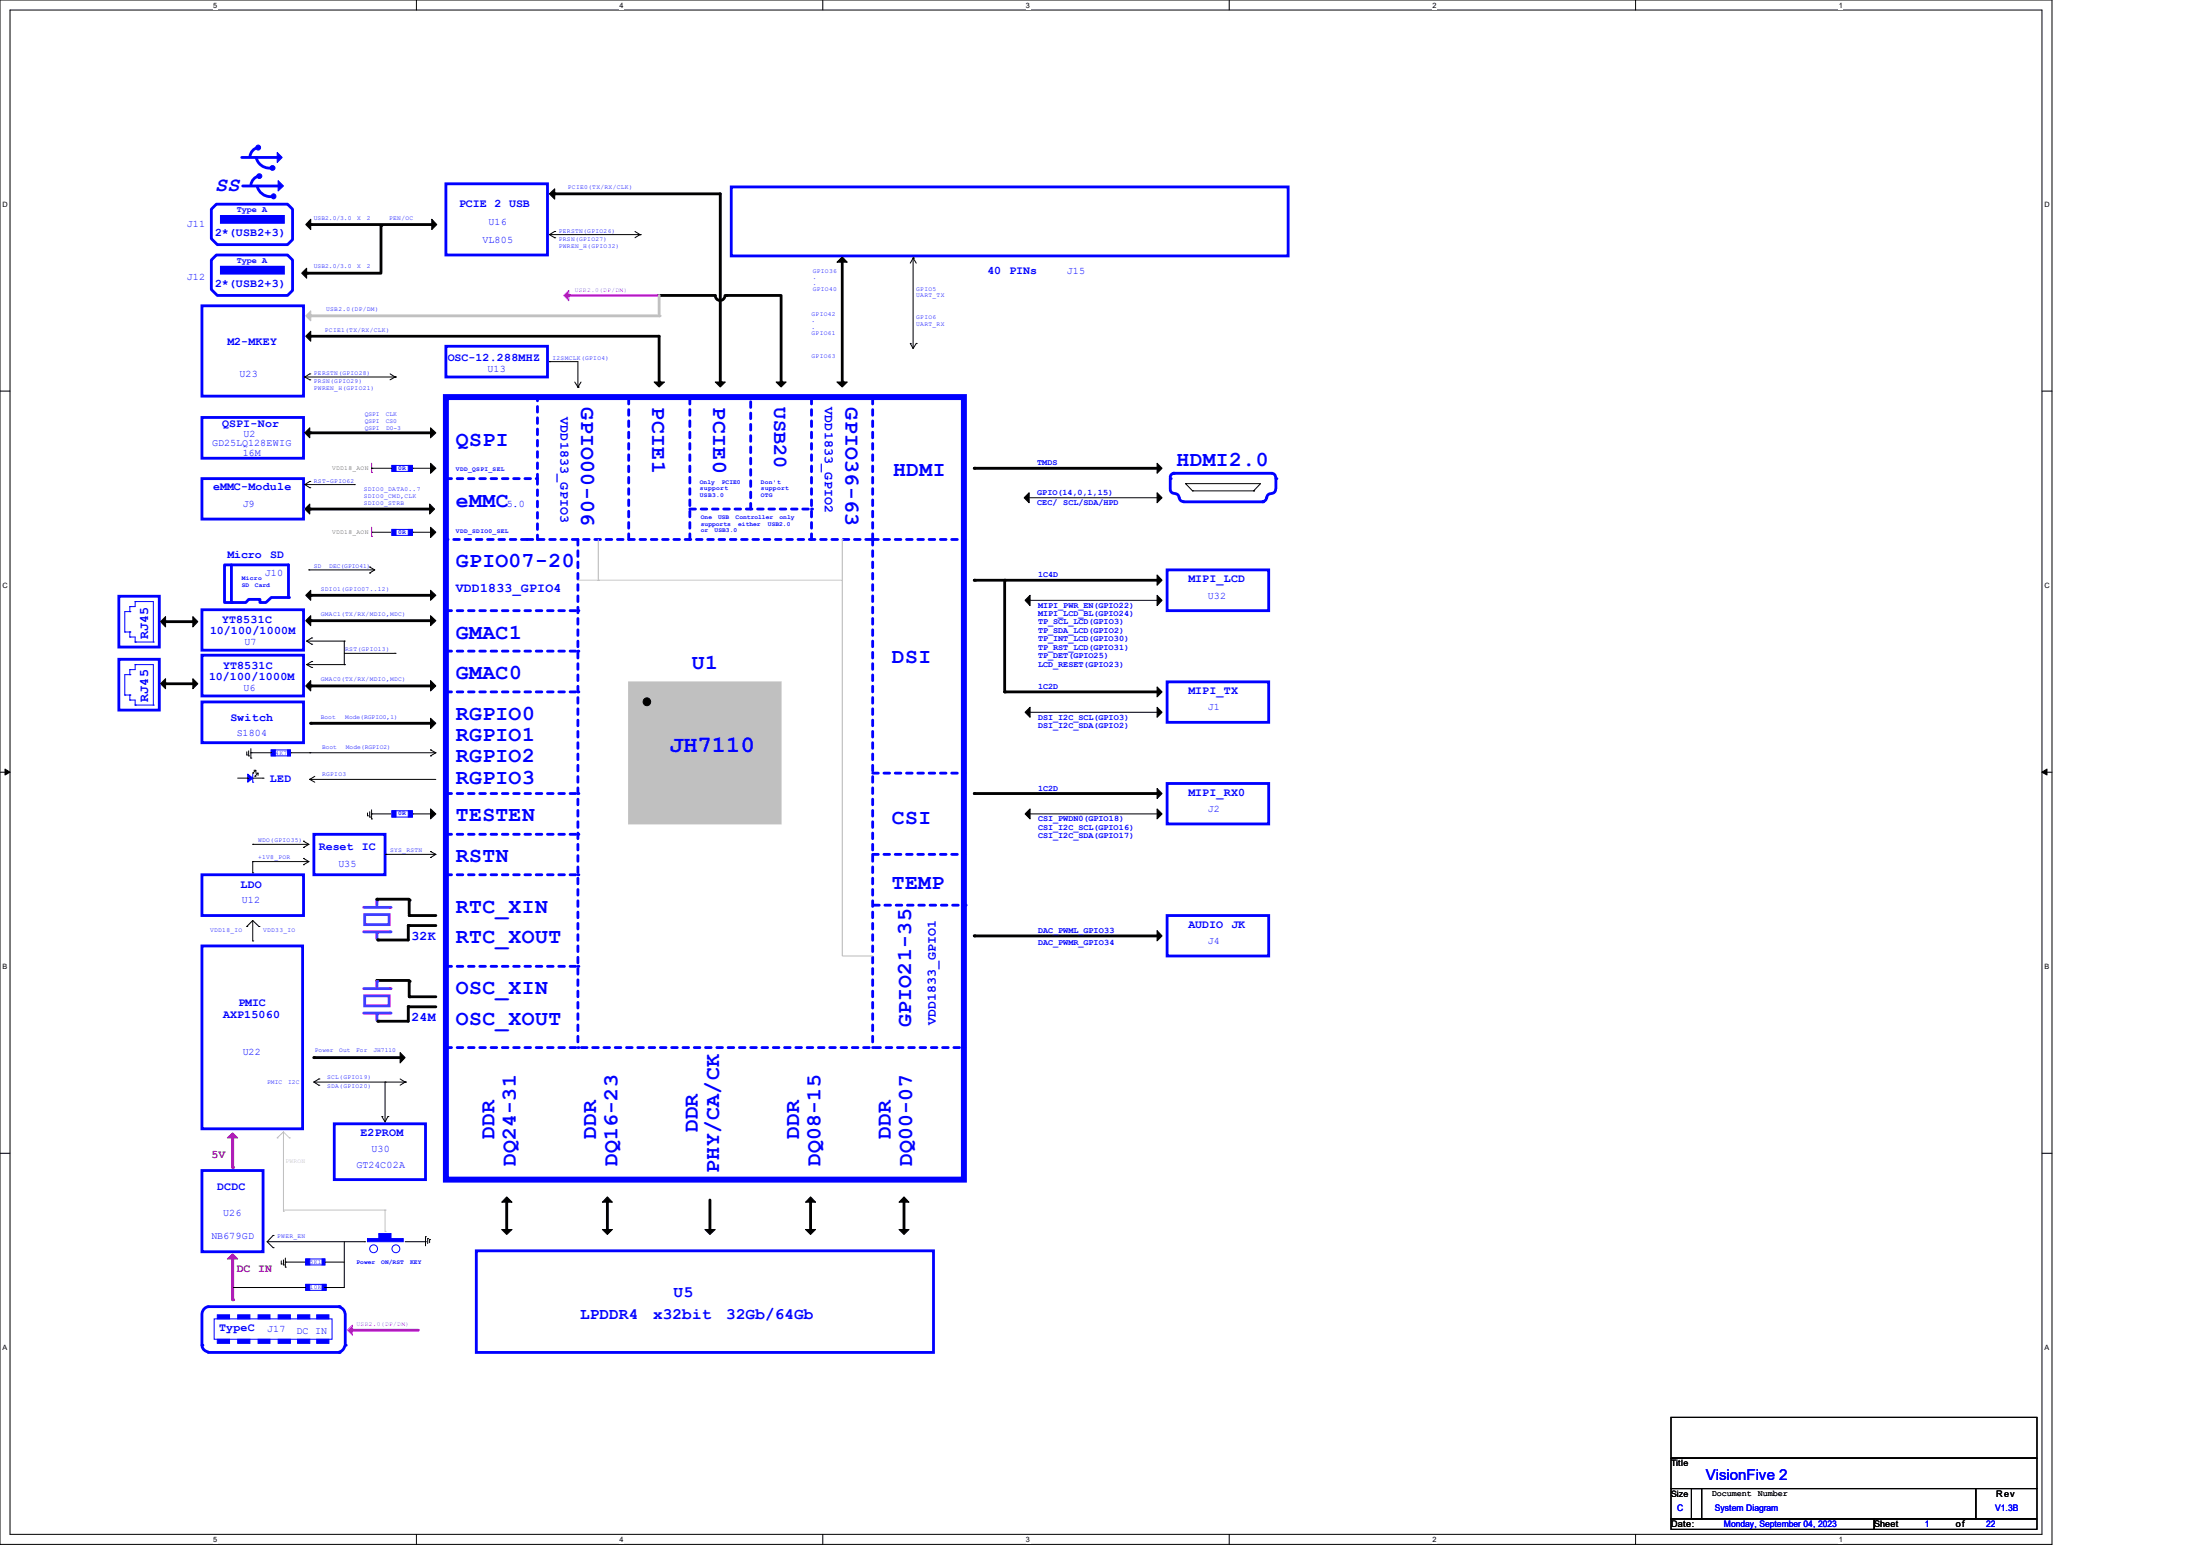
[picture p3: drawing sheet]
<svg xmlns="http://www.w3.org/2000/svg" width="297mm" height="210mm" viewBox="0 0 297 210" stroke-linecap="round" stroke-linejoin="round" font-family="sans-serif">
<path d="M0 0h277v208.4h-277zM1.4 1.4h274.3v205.7h-274.3z" fill="none" stroke="#000" stroke-width=".14"/>
<g fill="#fff">
<path d="M28.8 .1h.5v1.1h-.5z"/>
<path d="M28.8 207.2h.5v1.1h-.5z"/>
</g>
<path d="M56.2 0v1.4M56.2 207.1v1.3" fill="none" stroke="#000" stroke-width=".14"/>
<g fill="#fff">
<path d="M83.7 .1h.5v1.1h-.5z"/>
<path d="M83.7 207.2h.5v1.1h-.5z"/>
</g>
<path d="M111.1 0v1.4M111.1 207.1v1.3" fill="none" stroke="#000" stroke-width=".14"/>
<g fill="#fff">
<path d="M138.5 .1h.6v1.1h-.6z"/>
<path d="M138.5 207.2h.6v1.1h-.6z"/>
</g>
<path d="M165.9 0v1.4M165.9 207.1v1.3" fill="none" stroke="#000" stroke-width=".14"/>
<g fill="#fff">
<path d="M193.4 .1h.5v1.1h-.5z"/>
<path d="M193.4 207.2h.5v1.1h-.5z"/>
</g>
<path d="M220.8 0v1.4M220.8 207.1v1.3" fill="none" stroke="#000" stroke-width=".14"/>
<g fill="#fff">
<path d="M248.2 .1h.6v1.1h-.6z"/>
<path d="M248.2 207.2h.6v1.1h-.6z"/>
<path d="M.3 27.1h.8v1.1h-.8z"/>
<path d="M276 27.1h.7v1.1h-.7z"/>
<path d="M.3 78.5h.8v1.1h-.8z"/>
<path d="M276 78.5h.7v1.1h-.7z"/>
</g>
<path d="M0 52.8h1.4M275.7 52.8h1.3" fill="none" stroke="#000" stroke-width=".14"/>
<g fill="#fff">
<path d="M.3 129.9h.7v1.1h-.7z"/>
<path d="M276 129.9h.6v1.1h-.6z"/>
</g>
<path d="M0 104.2h1.4M275.7 104.2h1.3" fill="none" stroke="#000" stroke-width=".14"/>
<path d="M.7 103.8l.7 .4-.7 .4zM275.7 104.2l.7-.4v.8z" fill="#000" stroke="#000" stroke-width=".14"/>
<g fill="#fff">
<path d="M.3 181.4h.7v1.1h-.7z"/>
<path d="M276 181.4h.6v1.1h-.6z"/>
</g>
<path d="M0 155.7h1.4M275.7 155.7h1.3" fill="none" stroke="#000" stroke-width=".14"/>
<path d="M93.1 68.7h16.5" fill="none" stroke="#00f" stroke-width=".38" stroke-dasharray=".8"/>
<circle cx="109.6" cy="68.7" r=".19" fill="#00f" stroke-dasharray=".8"/>
<circle cx="88.3" cy="95.4" r=".67" fill="#400000" stroke="#400000" stroke-width=".14"/>
<path d="M64.3 168.8h61.7v13.7h-61.7z" fill="none" stroke="#00f" stroke-width=".38"/>
<path d="M72.6 64.6v8.2" fill="none" stroke="#00f" stroke-width=".38" stroke-dasharray=".8"/>
<circle cx="72.6" cy="72.8" r=".19" fill="#00f" stroke-dasharray=".8"/>
<path d="M60.2 64.6h12.4v-11M84.9 72.8v-19.2" fill="none" stroke="#00f" stroke-width=".38" stroke-dasharray=".8"/>
<circle cx="84.9" cy="53.6" r=".19" fill="#00f" stroke-dasharray=".8"/>
<path d="M60.2 53.6h69.9v105.6h-69.9z" fill="none" stroke="#00f" stroke-width=".8"/>
<path d="M93.1 72.8v-19.2" fill="none" stroke="#00f" stroke-width=".38" stroke-dasharray=".8"/>
<circle cx="93.1" cy="53.6" r=".19" fill="#00f" stroke-dasharray=".8"/>
<path d="M109.6 72.8v-19.2" fill="none" stroke="#00f" stroke-width=".38" stroke-dasharray=".8"/>
<circle cx="109.6" cy="53.6" r=".19" fill="#00f" stroke-dasharray=".8"/>
<path d="M101.3 68.7v-15.1" fill="none" stroke="#00f" stroke-width=".38" stroke-dasharray=".8"/>
<circle cx="101.3" cy="53.6" r=".19" fill="#00f" stroke-dasharray=".8"/>
<path d="M60.2 82.4h17.8" fill="none" stroke="#00f" stroke-width=".38" stroke-dasharray=".8"/>
<circle cx="78" cy="82.4" r=".19" fill="#00f" stroke-dasharray=".8"/>
<path d="M78 72.8v68.6" fill="none" stroke="#00f" stroke-width=".38" stroke-dasharray=".8"/>
<circle cx="78" cy="141.4" r=".19" fill="#00f" stroke-dasharray=".8"/>
<path d="M117.8 72.8v-19.2" fill="none" stroke="#00f" stroke-width=".38" stroke-dasharray=".8"/>
<circle cx="117.8" cy="53.6" r=".19" fill="#00f" stroke-dasharray=".8"/>
<path d="M60.2 87.9h17.8" fill="none" stroke="#00f" stroke-width=".38" stroke-dasharray=".8"/>
<circle cx="78" cy="87.9" r=".19" fill="#00f" stroke-dasharray=".8"/>
<path d="M71.2 72.8h-11" fill="none" stroke="#00f" stroke-width=".38" stroke-dasharray=".8"/>
<circle cx="60.2" cy="72.8" r=".19" fill="#00f" stroke-dasharray=".8"/>
<path d="M60.2 93.4h17.8" fill="none" stroke="#00f" stroke-width=".38" stroke-dasharray=".8"/>
<circle cx="78" cy="93.4" r=".19" fill="#00f" stroke-dasharray=".8"/>
<path d="M60.2 118.1h17.8" fill="none" stroke="#00f" stroke-width=".38" stroke-dasharray=".8"/>
<circle cx="78" cy="118.1" r=".19" fill="#00f" stroke-dasharray=".8"/>
<path d="M60.2 107.1h17.8" fill="none" stroke="#00f" stroke-width=".38" stroke-dasharray=".8"/>
<circle cx="78" cy="107.1" r=".19" fill="#00f" stroke-dasharray=".8"/>
<path d="M117.8 72.8h12.3" fill="none" stroke="#00f" stroke-width=".38" stroke-dasharray=".8"/>
<circle cx="130.1" cy="72.8" r=".19" fill="#00f" stroke-dasharray=".8"/>
<path d="M60.2 112.6h17.8" fill="none" stroke="#00f" stroke-width=".38" stroke-dasharray=".8"/>
<circle cx="78" cy="112.6" r=".19" fill="#00f" stroke-dasharray=".8"/>
<path d="M117.8 72.8v68.6" fill="none" stroke="#00f" stroke-width=".38" stroke-dasharray=".8"/>
<circle cx="117.8" cy="141.4" r=".19" fill="#00f" stroke-dasharray=".8"/>
<path d="M71.2 72.8h46.6" fill="none" stroke="#00f" stroke-width=".38" stroke-dasharray=".8"/>
<circle cx="117.8" cy="72.8" r=".19" fill="#00f" stroke-dasharray=".8"/>
<path d="M60.2 130.4h17.8" fill="none" stroke="#00f" stroke-width=".38" stroke-dasharray=".8"/>
<circle cx="78" cy="130.4" r=".19" fill="#00f" stroke-dasharray=".8"/>
<path d="M117.8 115.3h12.3" fill="none" stroke="#00f" stroke-width=".38" stroke-dasharray=".8"/>
<circle cx="130.1" cy="115.3" r=".19" fill="#00f" stroke-dasharray=".8"/>
<path d="M60.2 141.4h69.9" fill="none" stroke="#00f" stroke-width=".38" stroke-dasharray=".8"/>
<circle cx="130.1" cy="141.4" r=".19" fill="#00f" stroke-dasharray=".8"/>
<path d="M117.9 122.2h12.4" fill="none" stroke="#00f" stroke-width=".38" stroke-dasharray=".8"/>
<circle cx="130.3" cy="122.2" r=".19" fill="#00f" stroke-dasharray=".8"/>
<path d="M117.8 104.4h12.3" fill="none" stroke="#00f" stroke-width=".38" stroke-dasharray=".8"/>
<circle cx="130.1" cy="104.4" r=".19" fill="#00f" stroke-dasharray=".8"/>
<path d="M78 78.3h35.7v50.7h4.1M80.8 78.3h.1M80.8 72.8v5.5M113.7 72.8h.1M113.7 72.8v5.5" fill="none" stroke="#c0c0c0" stroke-width=".14"/>
<path d="M84.9 92h20.6v19.2h-20.6z" fill-rule="evenodd" fill="#c0c0c0" stroke="#c0c0c0" stroke-width=".14"/>
<g fill="#000" stroke="#000" stroke-width=".14">
<path d="M41.8 57.7v1.4l-.7-.7z" fill-rule="evenodd"/>
<path d="M58.1 57.7l.7 .7-.7 .7z" fill-rule="evenodd"/>
<path d="M88.3 51.6h1.4l-.7 .6z" fill-rule="evenodd"/>
<path d="M96.6 51.6h1.3l-.7 .6z" fill-rule="evenodd"/>
<path d="M104.8 51.6h1.3l-.6 .6z" fill-rule="evenodd"/>
<path d="M113 51.6h1.4l-.7 .6z" fill-rule="evenodd"/>
<path d="M41.1 68.7l.7-.7v1.4z" fill-rule="evenodd"/>
<path d="M42 79.7v1.3l-.7-.7z" fill-rule="evenodd"/>
<path d="M58 68l.7 .7-.7 .7z" fill-rule="evenodd"/>
<path d="M58.1 62.5l.7 .7-.7 .7z" fill-rule="evenodd"/>
<path d="M58.1 71.2l.7 .6-.7 .8z" fill-rule="evenodd"/>
<path d="M58.1 79.7l.7 .6-.7 .7z" fill-rule="evenodd"/>
<path d="M42 83.1v1.4l-.7-.7z" fill-rule="evenodd"/>
<path d="M42 91.9v1.4l-.7-.7z" fill-rule="evenodd"/>
<path d="M58.1 83.1l.7 .7-.7 .7z" fill-rule="evenodd"/>
<path d="M58.1 91.9l.7 .7-.7 .7z" fill-rule="evenodd"/>
<path d="M58.1 96.9l.7 .7-.7 .7z" fill-rule="evenodd"/>
<path d="M58.1 109.2l.7 .7-.7 .6z" fill-rule="evenodd"/>
<path d="M68.4 161.5l.7 .8h-1.4z" fill-rule="evenodd"/>
<path d="M67.7 165.9h1.4l-.7 .7z" fill-rule="evenodd"/>
<path d="M81.3 165.9h1.4l-.7 .7z" fill-rule="evenodd"/>
<path d="M82 161.5l.7 .8h-1.4z" fill-rule="evenodd"/>
<path d="M95.2 165.9h1.4l-.8 .7z" fill-rule="evenodd"/>
<path d="M109.4 161.5l.7 .8h-1.3z" fill-rule="evenodd"/>
<path d="M108.8 165.9h1.3l-.7 .7z" fill-rule="evenodd"/>
<path d="M122 161.5l.7 .8h-1.3z" fill-rule="evenodd"/>
<path d="M121.4 165.9h1.3l-.7 .7z" fill-rule="evenodd"/>
<circle cx="87.3" cy="94.7" r=".52"/>
</g>
<g fill="none" stroke="#000" stroke-width=".38">
<path d="M97.2 26.2v25.4M105.5 39.9v11.7M113.7 35.2v16.4M41.8 58.4h16.3M89 45.4v6.2M41.8 68.7h16.2M42 80.3h16.1M42 83.8h16.1M42 92.6h16.1M42 97.6h16.1M55.2 123.6h3.6M68.4 162v4.1"/>
<path d="M82 162v4.1M95.8 162v4.1M109.4 162v4.1M122 162v4.1"/>
</g>
<g fill="#000">
<circle cx="41.8" cy="58.4" r=".19"/>
<circle cx="89" cy="51.6" r=".19"/>
<circle cx="97.2" cy="51.6" r=".19"/>
<circle cx="105.5" cy="51.6" r=".19"/>
<circle cx="113.7" cy="51.6" r=".19"/>
<circle cx="41.8" cy="68.7" r=".19"/>
<circle cx="42" cy="80.3" r=".19"/>
<circle cx="42" cy="97.6" r=".19"/>
<circle cx="42" cy="92.6" r=".19"/>
<circle cx="42" cy="83.8" r=".19"/>
<circle cx="55.2" cy="123.6" r=".19"/>
<circle cx="68.4" cy="166.1" r=".19"/>
<circle cx="82" cy="166.1" r=".19"/>
<circle cx="95.8" cy="166.1" r=".19"/>
<circle cx="109.4" cy="166.1" r=".19"/>
<circle cx="122" cy="166.1" r=".19"/>
</g>
<path d="M27.3 56.3h13.7v5.5h-13.7zM27.3 64.6h13.7v5.5h-13.7zM27.3 82.3h13.7v5.5h-13.7zM27.3 88.4h13.7v5.5h-13.7zM27.3 94.7h13.7v5.5h-13.7z" fill="none" stroke="#00f" stroke-width=".38"/>
<g fill="#00f" stroke="#00f" stroke-width=".14">
<path d="M55.1 62.8h.6v.8h-.6z" fill-rule="evenodd"/>
<path d="M52.9 62.8h.6v.8h-.6z" fill-rule="evenodd"/>
<path d="M55.1 71.5h.6v.8h-.6z" fill-rule="evenodd"/>
<path d="M52.9 71.5h.6v.8h-.6z" fill-rule="evenodd"/>
<path d="M33.4 104.5l.7 .5-.7 .6z" fill-rule="evenodd"/>
<path d="M55.1 109.4h.6v.9h-.6z" fill-rule="evenodd"/>
<path d="M52.9 109.4h.6v.9h-.6z" fill-rule="evenodd"/>
</g>
<g fill="none" stroke="#000" stroke-width=".14">
<path d="M41.1 65.4l.7 .4M41.1 65.4h6.7M41.8 65h.1M41.8 65.8h.1M41.8 65l-.7 .4M47.8 65.4h.1M50.2 63.2h.1M50.2 71.8h.1M50.2 63.2h2.7M50.2 71.8h2.7M55.7 63.2h.1M55.7 71.8h.1"/>
<path d="M55.7 63.2h2.4M55.7 71.8h2.4M32.1 105h1.3M33.4 105h.1M34.1 104.4h.1M34.1 105h1.4M34.3 104h.2v.2M34.4 104.8h.1M34.5 104.4h.3v.2M34.5 104l-.4 .4M34.8 104.4l-.4 .4M35.5 105h.1"/>
<path d="M41.8 101.6h.1M41.8 105.2h.1M41.8 101.6h17M41.8 105.2h17M41.8 105.2l.7 .4M42.5 104.8l-.7 .4M49.6 110.1h.1M49.6 109.7v.4M49.9 110.3h.1M49.9 109.6v.7M50.2 109.9h.1M50.2 110.5h.1"/>
<path d="M50.2 109.9h2.7M50.2 109.3v1.2M55.7 109.9h.1M55.7 109.9h2.4M58.1 101.2h.1M58.1 102h.1M58.1 101.2l.7 .4M58.8 101.6l-.7 .4"/>
</g>
<path d="M52.9 62.8h2.8v.8h-2.8zM52.9 71.5h2.8v.8h-2.8zM34.1 105.6h.1M34.1 104.5v1.1M52.9 109.4h2.8v.9h-2.8z" fill="none" stroke="#00f" stroke-width=".14"/>
<path d="M50.2 63.8h.1M50.2 72.4h.1M50.2 62.5v1.3M50.2 71.2v1.2" fill="none" stroke="#f00" stroke-width=".14"/>
<path d="M49.1 122.5h3.6M49.2 123.4h3.3v1.4h-3.3z" fill="none" stroke="#8000ff" stroke-width=".38"/>
<circle cx="52.7" cy="122.5" r=".19" fill="#8000ff"/>
<path d="M50.9 121.5v.7" fill="none" stroke="#8000ff" stroke-width=".38"/>
<circle cx="50.9" cy="121.5" r=".19" fill="#8000ff"/>
<path d="M50.9 125.9v.8" fill="none" stroke="#8000ff" stroke-width=".38"/>
<circle cx="50.9" cy="125.9" r=".19" fill="#8000ff"/>
<path d="M55.1 124.9h3.7M55.2 121.5v1.9" fill="none" stroke="#000" stroke-width=".38"/>
<g fill="#000">
<circle cx="55.1" cy="124.9" r=".19"/>
<circle cx="55.2" cy="121.5" r=".19"/>
</g>
<path d="M49.1 125.8h3.6" fill="none" stroke="#8000ff" stroke-width=".38"/>
<circle cx="52.7" cy="125.8" r=".19" fill="#8000ff"/>
<path d="M50.9 121.4h4.3M51 126.9h4.1M55.1 135.9h3.7" fill="none" stroke="#000" stroke-width=".38"/>
<g fill="#000">
<circle cx="50.9" cy="121.4" r=".19"/>
<circle cx="51" cy="126.9" r=".19"/>
<circle cx="55.1" cy="135.9" r=".19"/>
</g>
<path d="M49.1 136.7h3.6" fill="none" stroke="#8000ff" stroke-width=".38"/>
<circle cx="52.7" cy="136.7" r=".19" fill="#8000ff"/>
<path d="M49.1 133.4h3.6" fill="none" stroke="#8000ff" stroke-width=".38"/>
<circle cx="52.7" cy="133.4" r=".19" fill="#8000ff"/>
<path d="M55.1 124.9v2" fill="none" stroke="#000" stroke-width=".38"/>
<circle cx="55.1" cy="124.9" r=".19" fill="#000"/>
<path d="M50.9 136.9v.8" fill="none" stroke="#8000ff" stroke-width=".38"/>
<circle cx="50.9" cy="136.9" r=".19" fill="#8000ff"/>
<path d="M50.9 132.3h4.3M55.1 135.9v1.9M55.2 134.5h3.6M55.2 132.5v1.9" fill="none" stroke="#000" stroke-width=".38"/>
<g fill="#000">
<circle cx="50.9" cy="132.3" r=".19"/>
<circle cx="55.1" cy="135.9" r=".19"/>
<circle cx="55.2" cy="134.5" r=".19"/>
<circle cx="55.2" cy="132.5" r=".19"/>
</g>
<path d="M49.2 134.4h3.3v1.4h-3.3zM50.9 132.5v.7" fill="none" stroke="#8000ff" stroke-width=".38"/>
<circle cx="50.9" cy="132.5" r=".19" fill="#8000ff"/>
<path d="M41.8 45.4h47.2M51 137.8h4.1M42.4 142.7h11.6" fill="none" stroke="#000" stroke-width=".38"/>
<g fill="#000">
<circle cx="41.8" cy="45.4" r=".19"/>
<circle cx="51" cy="137.8" r=".19"/>
<circle cx="42.4" cy="142.7" r=".19"/>
</g>
<path d="M27.3 41.3h13.7v12.2h-13.7zM27.3 118.1h13.7v5.5h-13.7zM42.4 112.6h9.6v5.5h-9.6zM27.3 127.7h13.6v24.7h-13.6z" fill="none" stroke="#00f" stroke-width=".38"/>
<g fill="none" stroke="#000" stroke-width=".14">
<path d="M41.4 86.5l.7 .5M41.4 86.5h5.1M41.4 89.7l.7 .4M41.4 89.7h5.1M42.1 86.1h.1M42.1 87h.1M42.1 89.3h.1M42.1 90.1h.1M42.1 86.1l-.7 .4M42.1 89.3l-.7 .4M46.5 86.5h.1M46.5 89.7h.1"/>
<path d="M46.5 86.5v3.2M46.5 88.2h6.8M53.3 88.2h.1M34.1 116.3h.1M34.1 117.8h.1M34.1 116.3v1.5M34.1 116.3h7.6M41 115.9h.1M41 116.7h.1M41 115.9l.7 .4M41.7 116.3l-.7 .4M52.1 115.3h.1"/>
<path d="M52.1 115.3h6.7M58.1 114.9h.1M58.1 115.7h.1M58.1 114.9l.7 .4M58.8 115.3l-.7 .4M33.3 125.1h.1M34.1 127h.1M34.1 124.2v2.8M34.1 124.2l-.8 .9M34.1 124.2l.9 .9M35 125.1h.1M42.4 146l.7 .5"/>
<path d="M42.4 146h12.3M43.1 145.6h.1M43.1 146.5h.1M43.1 145.6l-.7 .4M54 145.6l.7 .4M54.7 146h.1M54.7 146l-.7 .5"/>
</g>
<g fill="#000" stroke="#000" stroke-width=".14">
<path d="M42 44.7v1.4l-.7-.7z" fill-rule="evenodd"/>
<path d="M54 142.1l.7 .6-.7 .8z" fill-rule="evenodd"/>
</g>
<path d="M42 42.6h47" fill="none" stroke="#c0c0c0" stroke-width=".38"/>
<circle cx="42" cy="42.6" r=".19" fill="#c0c0c0"/>
<path d="M42 42v1.3l-.7-.7z" fill-rule="evenodd" fill="#c0c0c0" stroke="#c0c0c0" stroke-width=".14"/>
<path d="M76.8 39.9h12.2" fill="none" stroke="#f0f" stroke-width=".38"/>
<circle cx="76.8" cy="39.9" r=".19" fill="#f0f"/>
<path d="M89 39.9h7.6a.66 .66 0 0 0 .6 .7 .66 .66 0 0 0 .7-.7M98 39.9h7.3" fill="none" stroke="#000" stroke-width=".38"/>
<g fill="#000">
<circle cx="89" cy="39.9" r=".19"/>
<circle cx="98" cy="39.9" r=".19"/>
</g>
<path d="M89 39.9v2.7" fill="none" stroke="#c0c0c0" stroke-width=".38"/>
<circle cx="89" cy="42.6" r=".19" fill="#c0c0c0"/>
<g fill="none" stroke="#000" stroke-width=".14">
<path d="M74.2 31.7l.7 .4M74.2 31.7h12.2M74.9 31.2h.1M74.9 32.1h.1M74.9 31.2l-.7 .5M85.7 31.2l.7 .5M86.4 31.7h.1M86.4 31.7l-.7 .4M123.3 34.8h.1M123.3 34.8v12.2M123.3 34.8l.4 .7M123.3 34.8l-.4 .7"/>
<path d="M41.1 50.9l.7 .4M41.1 50.9h12.2M41.8 50.5h.1M41.8 51.3h.1M41.8 50.5l-.7 .4M52.7 50.5l.6 .4M53.3 50.9h.1M53.3 50.9l-.6 .4M74.2 48.8h.1M74.2 48.8h3.8v3.4M77.6 51.6l.4 .6M78 52.2h.1"/>
<path d="M78.4 51.6l-.4 .6M122.9 46.4h.1M122.9 46.4l.4 .6M123.7 46.4h.1M123.7 46.4l-.4 .6M41.7 76.9h.1M41.7 76.9h8.9M49.9 76.5h.1M49.9 77.3h.1M49.9 76.5l.7 .4M50.6 76.9l-.7 .4M34.1 114h.1"/>
<path d="M34.1 114h7.6M41 113.5h.1M41 114.4h.1M41 113.5l.7 .5M41.7 114l-.7 .4"/>
</g>
<path d="M60.2 24.8h13.7v9.6h-13.7zM98.7 25.2h75.2v9.3h-75.2zM60.2 46.7h13.7v4.2h-13.7zM158 66.1a.53 .53 0 0 0 .5 .5M158.7 66.6a.53 .53 0 0 1 .5 .6M159.8 67.7h10.7M171.6 66.6a.53 .53 0 0 0-.6 .6" fill="none" stroke="#00f" stroke-width=".38"/>
<path d="M41.4 36.9h10M42 30.3h16.3M51.4 30.4v6.3M74.9 26.2h22.3" fill="none" stroke="#000" stroke-width=".38"/>
<g fill="#000">
<circle cx="41.4" cy="36.9" r=".19"/>
<circle cx="42" cy="30.3" r=".19"/>
<circle cx="51.4" cy="30.4" r=".19"/>
<circle cx="74.9" cy="26.2" r=".19"/>
</g>
<g fill="#000" stroke="#000" stroke-width=".14">
<path d="M40.7 36.9l.7-.7v1.3z" fill-rule="evenodd"/>
<path d="M42 29.6v1.4l-.7-.7z" fill-rule="evenodd"/>
<path d="M58.3 29.6l.7 .7-.7 .7z" fill-rule="evenodd"/>
<path d="M74.2 26.2l.7-.7v1.4z" fill-rule="evenodd"/>
<path d="M113 35.4l.7-.7 .7 .7z" fill-rule="evenodd"/>
</g>
<circle cx="170.5" cy="67.7" r=".19" fill="#00f"/>
<path d="M161 66.3h8.2M169.2 66.3h.1" fill="none" stroke="#000" stroke-width=".14"/>
<path d="M158 64.6v1.4M171 67.2l-.1 .2-.4 .3" fill="none" stroke="#00f" stroke-width=".38"/>
<circle cx="158" cy="64.6" r=".19" fill="#00f"/>
<path d="M158.5 63.9a.53 .53 0 0 0-.5 .5M171.7 63.9a.53 .53 0 0 1 .5 .5M172.2 66.1l-.1 .2-.4 .3M172.3 64.6v1.4" fill="none" stroke="#00f" stroke-width=".38"/>
<path d="M160.1 65.3h.1M160.1 65.3h10.1l-1 1M160.1 65.3l.9 1M161 66.3h.1M169.2 66.3h.1" fill="none" stroke="#000" stroke-width=".14"/>
<circle cx="172.3" cy="64.6" r=".19" fill="#00f"/>
<path d="M158.4 63.9h13.3" fill="none" stroke="#00f" stroke-width=".38"/>
<circle cx="158.4" cy="63.9" r=".19" fill="#00f"/>
<path d="M131.5 63.2h25M131.5 78.3h25M135.6 78.3v15.1h20.9M131.5 107.1h25M131.5 126.3h25" fill="none" stroke="#000" stroke-width=".38"/>
<g fill="#000">
<circle cx="131.5" cy="63.2" r=".19"/>
<circle cx="131.5" cy="78.3" r=".19"/>
<circle cx="135.6" cy="78.3" r=".19"/>
<circle cx="135.6" cy="93.4" r=".19"/>
<circle cx="131.5" cy="107.1" r=".19"/>
<circle cx="131.5" cy="126.3" r=".19"/>
</g>
<g fill="#000" stroke="#000" stroke-width=".14">
<path d="M138.9 66.5v1.4l-.6-.7z" fill-rule="evenodd"/>
<path d="M156.2 62.5l.7 .7-.7 .7z" fill-rule="evenodd"/>
<path d="M156.2 66.5l.7 .7-.7 .7z" fill-rule="evenodd"/>
<path d="M156.2 77.6l.7 .7-.7 .7z" fill-rule="evenodd"/>
<path d="M139.1 80.3v1.4l-.7-.7z" fill-rule="evenodd"/>
<path d="M139.1 95.5v1.3l-.7-.7z" fill-rule="evenodd"/>
<path d="M156.2 80.3l.7 .7-.7 .7z" fill-rule="evenodd"/>
<path d="M156.2 92.7l.7 .7-.7 .7z" fill-rule="evenodd"/>
<path d="M156.2 95.5l.7 .6-.7 .7z" fill-rule="evenodd"/>
<path d="M139.1 109.2v1.3l-.7-.6z" fill-rule="evenodd"/>
<path d="M156.2 106.4l.7 .7-.7 .7z" fill-rule="evenodd"/>
<path d="M156.2 109.2l.7 .7-.7 .6z" fill-rule="evenodd"/>
<path d="M156.2 125.6l.7 .7-.7 .7z" fill-rule="evenodd"/>
</g>
<path d="M157.6 76.9h13.7v5.5h-13.7zM159.2 67.2a.53 .53 0 0 0 .6 .5M157.6 92h13.7v5.5h-13.7zM157.6 105.7h13.7v5.5h-13.7zM157.6 123.6h13.7v5.4h-13.7zM27.3 158h8.2v11h-8.2zM45.1 151.7h12.3v7.5h-12.3z" fill="none" stroke="#00f" stroke-width=".38"/>
<g fill="none" stroke="#000" stroke-width=".14">
<path d="M138.6 67.2h.1M138.6 67.2h17.9M138.8 81h.1M138.8 96.1h.1M138.8 81h17.8M138.8 96.1h17.8M138.8 109.9h.1M138.8 109.9h17.8M51.6 150.7h.1M51.6 150.7l.4 .7M52 146h.1M52 146v5.4"/>
<path d="M52.4 150.7h.1M52.4 150.7l-.4 .7M36.1 167.6l.8 .8M36.1 167.6h13.1M36.9 166.8h.1M36.9 168.4h.1M36.9 166.8l-.8 .8M38 170.6h.1M38 170.2v.4M38.3 170.7h.1M38.3 170.1v.6M38.5 170.3h.1"/>
<path d="M38.5 171h.1M38.5 170.3h2.8M38.5 169.8v1.2M43.9 170.3h.1M43.9 170.3h2.6M49.2 167.6h.1"/>
</g>
<g fill="none" stroke="#00f" stroke-width=".14">
<path d="M41.3 169.9h2.6v.8h-2.6z"/>
<circle cx="50.4" cy="168.6" r=".53"/>
<circle cx="53.4" cy="168.6" r=".53"/>
</g>
<g fill="#00f" stroke="#00f" stroke-width=".14">
<path d="M49.6 167.2h4.8v.4h-4.8z" fill-rule="evenodd"/>
<path d="M51.1 166.5h1.7v.7h-1.7z" fill-rule="evenodd"/>
<path d="M43.5 169.9h.4v.8h-.4z" fill-rule="evenodd"/>
<path d="M41.3 169.9h.5v.8h-.5z" fill-rule="evenodd"/>
</g>
<path d="M37.4 153.6h.1M38.3 152.8v10.7M38.3 152.8l-.9 .8M38.3 152.8l.8 .8M39.1 153.6h.1M38.3 163.5h.1" fill="none" stroke="#c0c0c0" stroke-width=".14"/>
<path d="M30.7 169.9l.7-.7 .7 .7z" fill-rule="evenodd" fill="#f00" stroke="#f00" stroke-width=".14"/>
<path d="M31.4 169.8v5.6" fill="none" stroke="#f00" stroke-width=".38"/>
<circle cx="31.4" cy="175.4" r=".19" fill="#f00"/>
<path d="M30.7 153.6l.7-.7 .7 .7z" fill-rule="evenodd" fill="#f00" stroke="#f00" stroke-width=".14"/>
<path d="M31.4 153.5v4.1" fill="none" stroke="#f00" stroke-width=".38"/>
<circle cx="31.4" cy="157.6" r=".19" fill="#f00"/>
<path d="M31.5 173.8h.1M31.5 173.8h9.8M43.9 173.8h.1M46.5 167.6v6.2h-2.6M54.7 167.6h2.7M57.4 167.6h.1M57.4 166.9h.1M57.4 166.9v1.2M57.7 167.2h.1M57.7 167.2v.7M58 167.3h.1M58 167.3v.4" fill="none" stroke="#000" stroke-width=".14"/>
<path d="M38.3 163.3h13.7M52 163.3h.1M52 166.2h.1M52 163.3v2.9" fill="none" stroke="#c0c0c0" stroke-width=".14"/>
<g fill="#00f" stroke="#00f" stroke-width=".14">
<path d="M43.5 173.4h.5v.8h-.5z" fill-rule="evenodd"/>
<path d="M41.3 173.4h.5v.8h-.5z" fill-rule="evenodd"/>
</g>
<path d="M41.3 173.4h2.7v.8h-2.7z" fill="none" stroke="#00f" stroke-width=".14"/>
<path d="M28.1 176.4a1 1 0 0 0-.8 .8M45.8 176.4a1 1 0 0 1 .8 .8M46.6 177.3v4.3M46.5 181.7a1 1 0 0 1-.7 .8" fill="none" stroke="#00f" stroke-width=".38"/>
<circle cx="46.6" cy="181.6" r=".19" fill="#00f"/>
<path d="M27.3 177.3v4.3" fill="none" stroke="#00f" stroke-width=".38"/>
<circle cx="27.3" cy="181.6" r=".19" fill="#00f"/>
<path d="M28.1 176.4h17.7" fill="none" stroke="#00f" stroke-width=".38"/>
<circle cx="45.8" cy="176.4" r=".19" fill="#00f"/>
<path d="M28.1 182.5h17.7" fill="none" stroke="#00f" stroke-width=".38"/>
<circle cx="45.8" cy="182.5" r=".19" fill="#00f"/>
<path d="M30.3 76.2h8.6v4.4h-2.3l-.7 .7h-.8v-.4h-1.5l-.4 .4h-2.9zM16 80.5h5.5v6.8h-5.5zM16 89h5.5v6.8h-5.5zM27.3 181.7a1.01 1.01 0 0 0 .8 .8" fill="none" stroke="#00f" stroke-width=".38"/>
<g fill="none" stroke="#00f" stroke-width=".14">
<path d="M16.8 85.3h.1M16.8 93.8h.1M16.8 85.3h.7M16.8 93.8h.7M17.5 85.3h.1M17.5 86h.1M17.5 82.5h.1M17.5 81.9h.1M17.5 93.8h.1M17.5 94.5h.1M17.5 91.1h.1M17.5 90.4h.1"/>
<path d="M17.5 86h.7v.7M17.5 94.5h.7v.7M17.5 81.9v.6M17.5 85.3v.7M17.5 90.4v.7M17.5 93.8v.7M17.5 82.5h-.7v2.8M17.5 91.1h-.7v2.7M18.2 86.7h.1M18.2 81.2h.1M18.2 95.2h.1M18.2 89.7h.1"/>
<path d="M18.2 86.7h2.5M18.2 81.2h2.5v5.5M18.2 81.2v.7h-.7M18.2 89.7v.7h-.7M18.2 89.7h2.5v5.5M18.2 95.2h2.5M20.7 86.7h.1M20.7 95.2h.1M28.9 178h15.9v2.8h-15.9z"/>
</g>
<g fill="#00f" stroke="#00f" stroke-width=".14">
<path d="M29.3 177.5h1.7v.5h-1.7z" fill-rule="evenodd"/>
<path d="M42.8 177.5h1.6v.5h-1.6z" fill-rule="evenodd"/>
<path d="M40.2 177.5h1.6v.5h-1.6z" fill-rule="evenodd"/>
<path d="M32.1 177.5h1.6v.5h-1.6z" fill-rule="evenodd"/>
<path d="M34.8 177.5h1.6v.5h-1.6z" fill-rule="evenodd"/>
<path d="M37.5 177.5h1.7v.5h-1.7z" fill-rule="evenodd"/>
<path d="M29.3 180.8h1.7v.5h-1.7z" fill-rule="evenodd"/>
<path d="M42.8 180.8h1.6v.5h-1.6z" fill-rule="evenodd"/>
<path d="M40.2 180.8h1.6v.5h-1.6z" fill-rule="evenodd"/>
<path d="M32.1 180.8h1.6v.5h-1.6z" fill-rule="evenodd"/>
<path d="M34.8 180.8h1.6v.5h-1.6z" fill-rule="evenodd"/>
<path d="M37.5 180.8h1.7v.5h-1.7z" fill-rule="evenodd"/>
</g>
<path d="M22.2 92.3h4.1M22.2 83.9h4.1" fill="none" stroke="#000" stroke-width=".38"/>
<g fill="#000">
<circle cx="22.2" cy="92.3" r=".19"/>
<circle cx="22.2" cy="83.9" r=".19"/>
</g>
<g fill="#000" stroke="#000" stroke-width=".14">
<path d="M21.7 92.3l.7-.7v1.4z" fill-rule="evenodd"/>
<path d="M21.7 83.9l.7-.7v1.4z" fill-rule="evenodd"/>
<path d="M26 91.6l.7 .7-.7 .7z" fill-rule="evenodd"/>
<path d="M26 83.2l.7 .7-.7 .7z" fill-rule="evenodd"/>
</g>
<circle cx="38.9" cy="80.6" r=".19" fill="#00f"/>
<path d="M31.2 76.2v5.1" fill="none" stroke="#00f" stroke-width=".38"/>
<circle cx="31.2" cy="81.3" r=".19" fill="#00f"/>
<path d="M28.5 28.2l.7-.6h9.6l.7 .6v4.1l-.7 .7h-9.5l-.8-.8zM28.5 35.1l.7-.7h9.6l.7 .7v4.1l-.7 .7h-9.5l-.8-.8z" fill="none" stroke="#00f" stroke-width=".38"/>
<g fill="#00f" stroke="#00f" stroke-width=".38">
<path d="M29.9 29.2h8.4v.8h-8.4z" fill-rule="evenodd"/>
<path d="M29.9 36.1h8.4v.8h-8.4z" fill-rule="evenodd"/>
</g>
<path d="M47.6 179.5h8.9" fill="none" stroke="#f0f" stroke-width=".38"/>
<circle cx="47.6" cy="179.5" r=".19" fill="#f0f"/>
<path d="M47.6 178.9v1.3l-.7-.7z" fill-rule="evenodd" fill="#f0f" stroke="#f0f" stroke-width=".14"/>
<path d="M32.8 25.1h4.9" fill="none" stroke="#00f" stroke-width=".38"/>
<circle cx="37.7" cy="25.1" r=".19" fill="#00f"/>
<g fill="#00f" stroke="#00f" stroke-width=".14">
<path d="M37.5 24.4l.8 .7-.8 .7z" fill-rule="evenodd"/>
<circle cx="35" cy="23.8" r=".33"/>
<circle cx="36.9" cy="26.5" r=".33"/>
</g>
<path d="M32.6 21.3h4.9M34.7 25.1a1.84 1.84 0 0 0 2.2 1.4M34.9 23.7a1.41 1.41 0 0 0-1 1.2" fill="none" stroke="#00f" stroke-width=".38"/>
<circle cx="37.5" cy="21.3" r=".19" fill="#00f"/>
<g fill="#00f" stroke="#00f" stroke-width=".14">
<path d="M37.4 20.6l.7 .7-.7 .6z" fill-rule="evenodd"/>
<path d="M38.8 101.2h.4v.8h-.4z" fill-rule="evenodd"/>
<path d="M36.6 101.2h.6v.8h-.6z" fill-rule="evenodd"/>
<circle cx="36.8" cy="22.7" r=".33"/>
<circle cx="34.9" cy="19.9" r=".33"/>
</g>
<path d="M34.8 19.9a1.41 1.41 0 0 0-1 1.2M34.6 21.3a1.84 1.84 0 0 0 2.2 1.3" fill="none" stroke="#00f" stroke-width=".38"/>
<path d="M76.8 39.2v1.4l-.7-.7z" fill-rule="evenodd" fill="#f0f" stroke="#f0f" stroke-width=".14"/>
<g fill="none" stroke="#000" stroke-width=".14">
<path d="M33.3 101.9h.1M33.3 101.5v.4M33.6 102h.1M33.6 101.3v.7M33.9 101.6h.1M33.9 102.3h.1M33.9 101.6h2.7M33.9 101v1.3M39.2 101.6h.1M39.2 101.6h2.6M225.6 191.3h49.4v5.5h-49.4zM225.6 196.8h49.4v4.1h-49.4z"/>
<path d="M225.6 200.9h4.1v4.1h-4.1zM225.6 205h27.4v1.4h-27.4zM228.3 200.9h38.4v4.1h-38.4zM253 205h22v1.4h-22zM266.7 200.9h8.3v4.1h-8.3z"/>
</g>
<path d="M36.6 101.2h2.6v.8h-2.6z" fill="none" stroke="#00f" stroke-width=".14"/>
<text font-size="3.2" fill="#00f" x="90.4" y="101.5">JH7110</text>
<g font-size="2.9" fill="#00f">
<text x="78.4" y="55" transform="rotate(90 78.4 55)">GPIO00-06</text>
<text x="88.1" y="55" transform="rotate(90 88.1 55)">PCIE1</text>
<text x="96.3" y="55" transform="rotate(90 96.3 55)">PCIE0</text>
<text x="114.1" y="55" transform="rotate(90 114.1 55)">GPIO36-63</text>
<text x="61.6" y="60.2">QSPI</text>
<text x="120.6" y="64.3">HDMI</text>
<text x="158.8" y="62.9">HDMI2.0</text>
<text x="61.6" y="68.4">eMMC</text>
<text x="61.6" y="76.6">GPIO07-20</text>
<text x="61.6" y="86.2">GMAC1</text>
<text x="120.4" y="89.5">DSI</text>
<text x="61.6" y="91.7">GMAC0</text>
<text x="93.4" y="90.3">U1</text>
<text x="61.6" y="97.2">RGPIO0</text>
<text x="61.6" y="100">RGPIO1</text>
<text x="61.6" y="102.9">RGPIO2</text>
<text x="61.6" y="105.8">RGPIO3</text>
<text x="61.6" y="110.9">TESTEN</text>
<text x="120.4" y="111.2">CSI</text>
<text x="61.6" y="116.4">RSTN</text>
<text x="120.4" y="119.9">TEMP</text>
<text x="61.6" y="123.2">RTC_XIN</text>
<text x="61.6" y="127.3">RTC_XOUT</text>
<text x="61.6" y="134.2">OSC_XIN</text>
<text x="61.6" y="138.3">OSC_XOUT</text>
<text x="123" y="138.6" transform="rotate(-90 123 138.6)">GPIO21-35</text>
<text x="66.8" y="153.8" transform="rotate(-90 66.8 153.8)">DDR</text>
<text x="80.5" y="153.8" transform="rotate(-90 80.5 153.8)">DDR</text>
<text x="94.2" y="152.8" transform="rotate(-90 94.2 152.8)">DDR</text>
<text x="107.9" y="153.8" transform="rotate(-90 107.9 153.8)">DDR</text>
<text x="120.3" y="153.8" transform="rotate(-90 120.3 153.8)">DDR</text>
<text x="69.6" y="157.4" transform="rotate(-90 69.6 157.4)">DQ24-31</text>
<text x="83.4" y="157.4" transform="rotate(-90 83.4 157.4)">DQ16-23</text>
<text x="97.1" y="158.3" transform="rotate(-90 97.1 158.3)">PHY/CA/CK</text>
<text x="110.8" y="157.4" transform="rotate(-90 110.8 157.4)">DQ08-15</text>
<text x="123.1" y="157.4" transform="rotate(-90 123.1 157.4)">DQ00-07</text>
</g>
<g font-size="2.7" fill="#00f">
<text x="29" y="25.8">SS</text>
<text x="104.5" y="55" transform="rotate(90 104.5 55)">USB20</text>
</g>
<g font-size="2.2" fill="#00f">
<text x="78.3" y="178">LPDDR4</text>
<text x="88.2" y="178">x32bit</text>
<text x="90.9" y="175">U5</text>
<text x="98" y="178">32Gb/64Gb</text>
</g>
<text font-size="2" fill="#00f" x="230.3" y="199.8">VisionFive 2</text>
<g font-size="1.8" fill="#00f">
<text x="75.7" y="56.3" transform="rotate(90 75.7 56.3)">VDD1833_GPIO3</text>
<text x="111.3" y="55" transform="rotate(90 111.3 55)">VDD1833_GPIO2</text>
<text x="61.6" y="79.8">VDD1833_GPIO4</text>
<text x="20" y="86.3" transform="rotate(-90 20 86.3)">RJ45</text>
<text x="20" y="94.7" transform="rotate(-90 20 94.7)">RJ45</text>
<text x="55.5" y="126.9">32K</text>
<text x="55.5" y="137.8">24M</text>
<text x="126.3" y="138.4" transform="rotate(-90 126.3 138.4)">VDD1833_GPIO1</text>
</g>
<g font-size="1.6" fill="#00f">
<text x="62" y="28">PCIE 2 USB</text>
<text x="29" y="31.8">2*(USB2+3)</text>
<text x="29" y="38.7">2*(USB2+3)</text>
<text x="133.3" y="37">40</text>
<text x="136.3" y="37">PINs</text>
<text x="30.7" y="46.5">M2-MKEY</text>
<text x="60.5" y="48.7">OSC-12.288MHZ</text>
<text x="30" y="57.6">QSPI-Nor</text>
<text x="28.8" y="66.1">eMMC-Module</text>
<text x="30.7" y="75.3">Micro</text>
<text x="36.5" y="75.3">SD</text>
<text x="160.4" y="78.6">MIPI_LCD</text>
<text x="28.4" y="85.6">10/100/1000M</text>
<text x="30" y="84.1">YT8531C</text>
<text x="28.2" y="91.8">10/100/1000M</text>
<text x="30.1" y="90.3">YT8531C</text>
<text x="160.4" y="93.7">MIPI_TX</text>
<text x="31.1" y="97.3">Switch</text>
<text x="36.4" y="105.5">LED</text>
<text x="160.4" y="107.4">MIPI_RX0</text>
<text x="32.5" y="119.9">LDO</text>
<text x="43.1" y="114.7">Reset</text>
<text x="48.8" y="114.7">IC</text>
<text x="160.4" y="125.3">AUDIO</text>
<text x="166.2" y="125.3">JK</text>
<text x="30.1" y="137.4">AXP15060</text>
<text x="32.2" y="135.8">PMIC</text>
<text x="48.7" y="153.4">E2PROM</text>
<text x="29.3" y="160.6">DCDC</text>
<text x="29.6" y="179.7">TypeC</text>
</g>
<g font-size="1.6" fill="#f00">
<text x="28.5" y="156.3">5V</text>
<text x="32" y="171.7">DC IN</text>
</g>
<g font-size="1.4" fill="#00f">
<text x="25.2" y="30.6">J11</text>
<text x="65.2" y="32.8">VL805</text>
<text x="66" y="30.4">U16</text>
<text x="25.2" y="37.8">J12</text>
<text x="144" y="37">J15</text>
<text x="32.3" y="50.9">U23</text>
<text x="65.8" y="50.2">U13</text>
<text x="32.9" y="59">U2</text>
<text x="28.7" y="60.2">GD25LQ128EWIG</text>
<text x="32.8" y="61.6">16M</text>
<text x="32.8" y="68.5">J9</text>
<text x="68.4" y="68.5">5.0</text>
<text x="35.8" y="77.7">J10</text>
<text x="163.1" y="80.8">U32</text>
<text x="33" y="87.1">U7</text>
<text x="32.9" y="93.3">U6</text>
<text x="163.1" y="95.9">J1</text>
<text x="32" y="99.3">S1804</text>
<text x="163.1" y="109.6">J2</text>
<text x="45.7" y="117">U35</text>
<text x="32.6" y="121.8">U12</text>
<text x="163.1" y="127.5">J4</text>
<text x="32.8" y="142.4">U22</text>
<text x="50.2" y="155.4">U30</text>
<text x="48.1" y="157.6">GT24C02A</text>
<text x="28.5" y="167.2">NB679GD</text>
<text x="30.1" y="164.1">U26</text>
<text x="36.1" y="179.8">J17</text>
<text x="40" y="180">DC IN</text>
</g>
<g font-size="1.2">
<text x="225.6" y="197.9">Title</text>
<text x="225.6" y="202">Size</text>
<text x="269.5" y="202.1">Rev</text>
<text x="225.6" y="206.2">Date:</text>
<text x="253" y="206.2">Sheet</text>
<text x="264" y="206.2">of</text>
</g>
<g font-size="1.2" fill="#00f">
<text x="226.4" y="204">C</text>
<text x="231.5" y="204">System Diagram</text>
<text x="232.7" y="206.2">Monday, September 04, 2023</text>
<text x="259.9" y="206.2">1</text>
<text x="268.1" y="206.2">22</text>
<text x="269.4" y="204">V1.3B</text>
</g>
<g font-size="1.1" fill="#00f">
<text x="32" y="28.7">Type A</text>
<text x="32" y="35.5">Type A</text>
<text x="140" y="62.7">TMDS</text>
<text x="140" y="66.8">GPIO(14,0,1,15)</text>
<text x="140" y="68.2">CEC/ SCL/SDA/HPD</text>
<text x="140.2" y="77.9">1C4D</text>
<text x="140.2" y="82">MIPI_PWR_EN(GPIO22)</text>
<text x="140.2" y="83.1">MIPI_LCD_BL(GPIO24)</text>
<text x="140.2" y="84.3">TP_SCL_LCD(GPIO3)</text>
<text x="140.2" y="85.4">TP_SDA_LCD(GPIO2)</text>
<text x="140.2" y="86.6">TP_INT_LCD(GPIO30)</text>
<text x="140.2" y="87.7">TP_RST_LCD(GPIO31)</text>
<text x="140.2" y="88.9">TP_DET(GPIO25)</text>
<text x="140.2" y="90">LCD_RESET(GPIO23)</text>
<text x="140.2" y="93">1C2D</text>
<text x="140.2" y="97.1">DSI_I2C_SCL(GPIO3)</text>
<text x="140.2" y="98.3">DSI_I2C_SDA(GPIO2)</text>
<text x="140.2" y="106.7">1C2D</text>
<text x="140.2" y="110.8">CSI_PWDN0(GPIO18)</text>
<text x="140.2" y="112">CSI_I2C_SCL(GPIO16)</text>
<text x="140.2" y="113.1">CSI_I2C_SDA(GPIO17)</text>
<text x="140.2" y="125.9">DAC_PWML_GPIO33</text>
<text x="140.2" y="127.6">DAC_PWMR_GPIO34</text>
</g>
<text font-size="1.1" x="231.1" y="201.9">Document Number</text>
<g font-size="1">
<text x="28.8" y="1">5</text>
<text x="83.7" y="1">4</text>
<text x="138.5" y="1">3</text>
<text x="193.4" y="1">2</text>
<text x="248.2" y="1">1</text>
<text x=".3" y="27.9">D</text>
<text x="276" y="27.9">D</text>
<text x=".3" y="79.4">C</text>
<text x="276" y="79.4">C</text>
<text x=".3" y="130.8">B</text>
<text x="276" y="130.8">B</text>
<text x=".3" y="182.2">A</text>
<text x="276" y="182.2">A</text>
<text x="28.8" y="208.1">5</text>
<text x="83.7" y="208.1">4</text>
<text x="138.5" y="208.1">3</text>
<text x="193.4" y="208.1">2</text>
<text x="248.2" y="208.1">1</text>
</g>
<g font-size=".8" fill="#00f">
<text x="42.4" y="29.6">USB2.0/3.0</text>
<text x="48.2" y="29.6">X</text>
<text x="49.5" y="29.6">2</text>
<text x="52.5" y="29.8">PEN/OC</text>
<text x="76.7" y="25.5">PCIE0(TX/RX/CLK)</text>
<text x="75.4" y="31.4">PERSTN(GPIO26)</text>
<text x="75.4" y="32.5">PRSN(GPIO27)</text>
<text x="75.4" y="33.5">PWREN_H(GPIO32)</text>
<text x="42.4" y="36.2">USB2.0/3.0</text>
<text x="44" y="42">USB2.0(DP/DM)</text>
<text x="48.2" y="36.2">X</text>
<text x="49.5" y="36.2">2</text>
<text x="109.7" y="36.8">GPIO36</text>
<text x="109.7" y="37.6">.</text>
<text x="109.7" y="38.5">.</text>
<text x="109.7" y="39.3">GPIO40</text>
<text x="123.7" y="39.2">GPIO5</text>
<text x="123.7" y="40.1">UART_TX</text>
<text x="43.9" y="44.7">PCIE1(TX/RX/CLK)</text>
<text x="109.6" y="42.7">GPIO42</text>
<text x="109.6" y="43.5">.</text>
<text x="109.6" y="44.4">.</text>
<text x="109.6" y="45.2">GPIO61</text>
<text x="123.7" y="43.1">GPIO6</text>
<text x="123.7" y="43.9">UART_RX</text>
<text x="42.4" y="50.6">PERSTN(GPIO28)</text>
<text x="42.4" y="51.7">PRSN(GPIO29)</text>
<text x="42.4" y="52.7">PWREN_H(GPIO21)</text>
<text x="74.6" y="48.6">I2SMCLK(GPIO4)</text>
<text x="109.6" y="48.3">GPIO63</text>
<text x="49.2" y="58">QSPI</text>
<text x="49.2" y="56.1">QSPI</text>
<text x="49.2" y="57.1">QSPI</text>
<text x="52.1" y="56.1">CLK</text>
<text x="52.1" y="57.1">CS0</text>
<text x="52.1" y="58">D0-3</text>
<text x="42.4" y="65.2">RST-GPIO62</text>
<text x="53.8" y="63.4">0R</text>
<text x="61.6" y="63.5">VDD_QSPI_SEL</text>
<text x="94.5" y="65.3">Only</text>
<text x="97.5" y="65.3">PCIE0</text>
<text x="102.7" y="65.3">Don't</text>
<text x="49.1" y="68.2">SDIO0_STRB</text>
<text x="49.1" y="66.3">SDIO0_DATA0..7</text>
<text x="49.1" y="67.2">SDIO0_CMD,CLK</text>
<text x="61.6" y="71.9">VDD_SDIO0_SEL</text>
<text x="94.5" y="66.2">support</text>
<text x="94.5" y="67">USB3.0</text>
<text x="94.6" y="70.1">One</text>
<text x="94.6" y="71">supports</text>
<text x="94.6" y="71.8">or</text>
<text x="96.5" y="71.8">USB3.0</text>
<text x="96.9" y="70.1">USB</text>
<text x="99.3" y="70.1">Controller</text>
<text x="99.7" y="71">either</text>
<text x="102.7" y="66.2">support</text>
<text x="102.7" y="67">OTG</text>
<text x="103.7" y="71">USB2.0</text>
<text x="105.2" y="70.1">only</text>
<text x="42.4" y="76.7">SD</text>
<text x="44.5" y="76.7">DEC(GPIO41)</text>
<text x="53.8" y="72">0R</text>
<text x="32.6" y="78.3">Micro</text>
<text x="32.6" y="79.2">SD</text>
<text x="34.4" y="79.2">Card</text>
<text x="43.3" y="79.7">SDIO1(GPIO07..12)</text>
<text x="43.3" y="83.1">GMAC1(TX/RX/MDIO,MDC)</text>
<text x="46.6" y="87.8">RST(GPIO13)</text>
<text x="43.3" y="91.9">GMAC0(TX/RX/MDIO,MDC)</text>
<text x="37.2" y="101.9">4K7</text>
<text x="43.3" y="97">Boot</text>
<text x="43.5" y="101.1">Boot</text>
<text x="46.6" y="97">Mode(RGPIO0,1)</text>
<text x="46.7" y="101.1">Mode(RGPIO2)</text>
<text x="43.5" y="104.7">RGPIO3</text>
<text x="34.8" y="113.6">WDO(GPIO35)</text>
<text x="53.8" y="110">0R</text>
<text x="34.8" y="115.9">+1V8_POR</text>
<text x="52.7" y="115">SYS_RSTN</text>
<text x="28.4" y="125.8">VDD18_IO</text>
<text x="35.5" y="125.8">VDD33_IO</text>
<text x="42.5" y="142">Power</text>
<text x="45.8" y="142">Out</text>
<text x="48.1" y="142">For</text>
<text x="50.4" y="142">JH7110</text>
<text x="36.1" y="146.3">PMIC</text>
<text x="38.9" y="146.3">I2C</text>
<text x="44.2" y="145.7">SCL(GPIO19)</text>
<text x="44.2" y="146.9">SDA(GPIO20)</text>
<text x="37.4" y="167.1">PWER_EN</text>
<text x="41.8" y="170.6">5K1</text>
<text x="41.8" y="173.9">10K</text>
<text x="48.1" y="170.6">Power</text>
<text x="51.5" y="170.6">ON/RST</text>
<text x="55.4" y="170.6">KEY</text>
</g>
<g font-size=".8" fill="#f0f">
<text x="77.6" y="39.4">USB2.0(DP/DM)</text>
<text x="48.1" y="179">USB2.0(DP/DM)</text>
</g>
<g font-size=".8" fill="#f00">
<text x="44.8" y="63.4">VDD18_AON</text>
<text x="44.8" y="72">VDD18_AON</text>
</g>
</svg>
